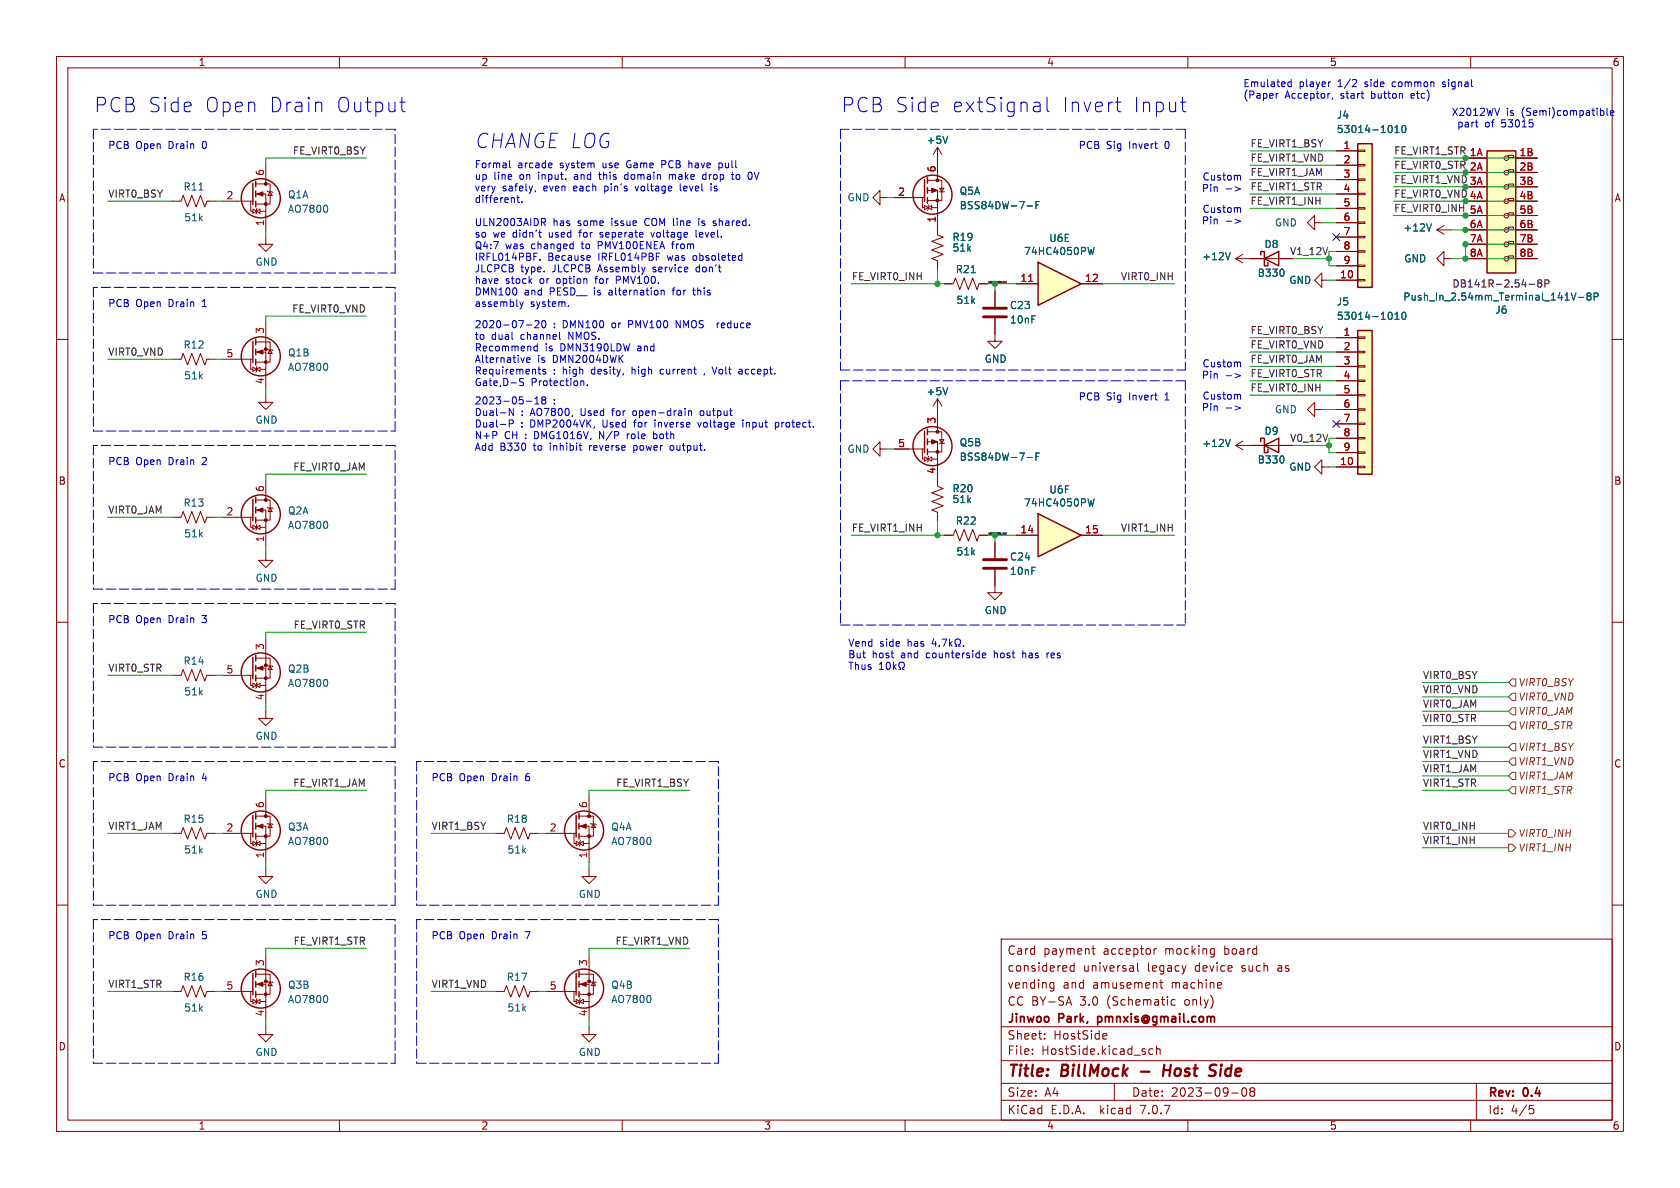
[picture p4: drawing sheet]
<svg xmlns="http://www.w3.org/2000/svg" width="297mm" height="210mm" viewBox="0 0 297 210" stroke-linecap="round" stroke-linejoin="round" font-family="sans-serif">
<g fill="none" stroke="#840000" stroke-width=".18">
<path d="M10 10h277v190h-277zM12 12h273v186h-273zM60 10v2M110 10v2M160 10v2M210 10v2M260 10v2M30.5 35.6h1.5l.4-1.1 .7 2.1 .8-2.1 .8 2.1 .7-2.1 .8 2.1 .4-1h1.5M39.4 35.6h5.3M44.3 35.6v1.7h.4M44.7 37l.6 .3-.6 .4zM45.2 34.3h1.8v6.3"/>
<path d="M45.2 32.5h2.6v3.6h-2.6M45.3 37.3l.7-.3v.7zM45.5 36.8l-.2 .2v.7l-.1 .1M46 37.3h1M47 29.2v3.3M47.2 33.8l.2 .1h.7l.2 .1M47.8 33.9l.3 .6h-.7zM232.4 39.4v-1.3l-1.3 1.3 1.3 1.2v-1.2h1.3M255.3 39.9l-1.3 .7M259.1 35.6h3.8M259.1 27.9h3.8M259.1 30.5h3.8"/>
<path d="M259.1 33h3.8M259.1 38.1h3.8M266.7 27.5h.9v.3h-.9zM266.7 30h.9v.4h-.9zM266.7 32.5h.9v.4h-.9zM266.7 35.1h.9v.4h-.9zM266.7 37.6h.9v.4h-.9zM268 35.6h3.8M268 27.9h3.8M268 30.5h3.8M268 33h3.8M268 38.1h3.8"/>
<path d="M10 60h2M47 41.9v1.3h1.3l-1.3 1.3-1.3-1.3h1.3M47 57.2v4.5M218.4 45.7l1.3 .8M218.4 45.7h10.2M219.7 45l-1.3 .7M233.7 49.5v-1.2l-1.3 1.2 1.3 1.3v-1.3h1.2M254 40.6h2.5M254 40.6l1.3 .8M255.3 45.7v-1.2l-1.3 1.2 1.3 1.3v-1.3h1.2M259.1 45.7h3.8M259.1 40.6h3.8"/>
<path d="M259.1 43.2h3.8M266.7 40.2h.9v.3h-.9zM266.7 42.7h.9v.4h-.9zM266.7 45.2h.9v.4h-.9zM268 45.7h3.8M268 40.6h3.8M268 43.2h3.8M285 60h2M30.5 63.5h1.5l.4-1 .7 2 .8-2 .8 2 .7-2 .8 2 .4-1h1.5M39.4 63.5h5.3M44.3 63.5v1.8h.4M44.7 64.9l.6 .4-.6 .4z"/>
<path d="M45.2 62.2h1.8v6.4M45.2 60.5h2.6v3.5h-2.6M45.3 65.3l.7-.4v.8zM45.5 64.8l-.2 .1v.8l-.1 .1M46 65.3h1M47 69.9v1.2h1.3l-1.3 1.3-1.3-1.3h1.3M47.2 61.7l.2 .1h.7l.2 .2M47.8 61.8l.3 .7h-.7zM218.4 78.7h10.2M218.4 78.7l1.3 .8M219.7 78l-1.3 .7M232.4 72.4v-1.3l-1.3 1.3 1.3 1.3v-1.3h1.3"/>
<path d="M30.5 91.4h1.5l.4-1 .7 2.1 .8-2.1 .8 2.1 .7-2.1 .8 2.1 .4-1.1h1.5M39.4 91.4h5.3M44.3 91.4v1.8h.4M44.7 92.8l.6 .4-.6 .4zM45.2 90.2h1.8v6.3M45.2 88.4h2.6v3.5h-2.6M45.3 93.2l.7-.4v.8zM45.5 92.7l-.2 .1v.8l-.1 .1M46 93.2h1M47 97.8v1.3h1.3l-1.3 1.2-1.3-1.2h1.3M47 85.1v3.3M47.2 89.7l.2 .1h.7l.2 .1"/>
<path d="M47.8 89.8l.3 .6h-.7zM10 110h2M30.5 119.4h1.5l.4-1 .7 2 .8-2 .8 2 .7-2 .8 2 .4-1h1.5M39.4 119.4h5.3M44.3 119.4v1.8h.4M45.2 118.1h1.8v6.4M45.2 116.3h2.6v3.6h-2.6M47 113v4.6M47.2 117.6l.2 .1h.7l.2 .2M47.8 117.7l.3 .7h-.7zM285 110h2M44.7 120.8l.6 .4-.6 .3z"/>
<path d="M45.3 121.2l.7-.4v.7zM45.5 120.7l-.2 .1v.7l-.1 .2M46 121.2h1M47 125.7v1.3h1.3l-1.3 1.3-1.3-1.3h1.3M10 160h2M285 160h2M177 166h108v32h-108zM185.9 173.7l.4 .1M186.3 173.7v1.2l-.1 .2-.4 .1M186.3 174.6l-.4 .1M188.6 177.3h.7M189 176.2l.5 1.5"/>
<path d="M189.9 170.2v1.5M189.9 170.8l-.4-.1-.3 .3v.4l.1 .2h.6M193 167.7h.6M193.2 167.2v1.3l.4 .2M201.1 170.2v1.3l.2 .2M204 167.7v1M204.5 167.7l-.3 .1-.2 .2M205 173.7h.6M205.2 173.2v1.3l.4 .2M207.7 176.8l-.4-.1-.3 .3v.4l.2 .2h.5M209.7 170.7l-.4 1M214.2 167.7l.5 .1"/>
<path d="M214.7 168.6l-.5 .1M214.7 167.7v1.2l-.3 .3M215.7 173.7l.3 .4-.8 .1M215.9 174.6l-.2 .1M60 198v2M110 198v2M160 198v2M177 194.5h108M177 191.5h108M177 187.5h108M177 181.5h108M182.5 186.3v.1"/>
<path d="M182.5 185.5v.1M184.7 183.6v.1M184.7 182.8v.1M195.2 182.7l.4 .1 .1 .3-.7 .1M195.6 183.6l-.4 .1M197 191.5v3M203.8 185.5l-.4-.1-.3 .3v.4l.1 .2h.6M204.5 185.5l.2-.1 .3 .1 .1 .9M204.5 184.9v1.5M210 198v2M217.7 193.2h1.2M219.7 192.4l.2-.1a.81 .81 0 0 1 .6 .6 .81 .81 0 0 1-.3 .8l-.2 .1a.81 .81 0 0 1-.3-1.4z"/>
<path d="M221.2 192.9l-.2-.2 .2-.4 .5 .1 .1 .2-.3 .3M221.2 192.9l-.2 .3v.3l.2 .3 .5-.1 .1-.2-.1-.4-.2-.2M221.2 192.9h.3M260 198v2M261 191.5v6.5M270.4 195.4h.7M270.5 196h.4l.3 .3-.2 .5-.5 .1"/>
<circle cx="266.3" cy="33" r=".41"/>
<circle cx="266.3" cy="30.5" r=".41"/>
<circle cx="266.3" cy="28" r=".41"/>
<circle cx="266.3" cy="35.6" r=".41"/>
<circle cx="266.3" cy="38.1" r=".41"/>
<circle cx="266.3" cy="40.7" r=".41"/>
<circle cx="266.3" cy="43.2" r=".41"/>
<circle cx="266.3" cy="45.7" r=".41"/>
</g>
<path d="M201.7 189.4h1.5M205.7 189.2h1.2M205.8 188.2l-.2 2M214.3 188.2l.8 .1M214.6 189.3a.46 .46 0 0 1 .3 .4 .46 .46 0 0 1-.3 .4" fill="none" stroke="#840000" stroke-width=".4"/>
<path d="M194.1 179.7v1.5M194.2 179.7l-.1 .1M194.1 180.6l.1 .1" fill="none" stroke="#840000" stroke-width=".3"/>
<g fill="none" stroke="#840000" stroke-width=".25">
<path d="M44.7 32.4v3.8M45.2 32v1M45.2 33.8v1M45.2 35.6v1M262.9 26.7h5.1v21.6h-5.1zM45.2 59.9v1.1M222.9 45.1v-.6h.6v2.5h.7v-.6M223.5 45.7l2.6-1.2v2.5zM44.7 60.3v3.8M45.2 61.7v1M45.2 63.5v1M222.9 78.1v-.6h.6v2.5h.7v-.6"/>
<path d="M223.5 78.7l2.6-1.2v2.5zM44.7 88.3v3.8M45.2 87.9v1M45.2 89.7v1M45.2 91.4v1.1M44.7 116.2v3.8M45.2 115.8v1M45.2 117.6v1M45.2 119.4v1"/>
<circle cx="46.1" cy="35.1" r="3.5"/>
<circle cx="46.1" cy="63" r="3.5"/>
<circle cx="46.1" cy="90.9" r="3.5"/>
<circle cx="46.1" cy="118.9" r="3.5"/>
</g>
<g fill="#840000" stroke="#840000" stroke-width=".18">
<path d="M45.5 62.2l1-.4v.8z"/>
<path d="M45.5 34.3l1-.4v.8z"/>
<path d="M45.5 90.2l1-.4v.8z"/>
<path d="M45.5 118.1l1-.4v.8z"/>
<circle cx="47" cy="64" r=".25"/>
<circle cx="47" cy="61.7" r=".25"/>
<circle cx="47" cy="36.1" r=".25"/>
<circle cx="47" cy="32.5" r=".25"/>
<circle cx="47" cy="91.9" r=".25"/>
<circle cx="47" cy="88.4" r=".25"/>
<circle cx="47" cy="119.9" r=".25"/>
<circle cx="47" cy="117.6" r=".25"/>
</g>
<g fill="none" stroke="#006464" stroke-width=".18">
<path d="M35.2 33.6h.7M57.8 36.4l.1 .4-.1 .6M253.1 39.6l-.5 1.2M217.5 44.6l-.4 1.3M226.9 47.7l.1 .4-.1 .6M277.8 51.8l.4 1.3 .4-1.3M279 52.6h1M280.8 52.3l-.3-.2 .3-.3h.2l.3 .2-.3 .3M280.8 52.3l-.3 .3 .1 .3 .2 .2h.2l.3-.3v-.2l-.3-.3M280.8 52.3h.2M281.8 52.5l.6-.1 .1-.2v-.3l-.7-.1v1.3M57.8 64.3l.1 .4-.1 .7"/>
<path d="M217.5 77.7l-.4 1.2M57.8 92.3l.1 .3-.1 .7M226.9 80.7l.1 .4-.1 .6M57.8 120.2l.1 .4-.1 .6"/>
</g>
<path d="M262.9 26.7h5.1v21.6h-5.1z" fill="#ffffc2" stroke="#ffffc2" stroke-width=".18"/>
<path d="M270.3 50.3h1M272.1 50l-.3-.2 .3-.3h.3l.2 .2-.3 .3M272.1 50l-.3 .3v.2l.3 .2h.3l.2-.2v-.2l-.3-.3M272.1 50h.2M273.1 50.1h.6l.1-.2v-.3l-.7-.1v1.2" fill="none" stroke="#840084" stroke-width=".18"/>
<path d="M183.5 46.4l7.6 3.8-7.6 3.8z" fill="#ffffc2"/>
<g fill="none" stroke="#840000" stroke-width=".25">
<path d="M163.4 31.8v3.8M164 31.4v1M164 33.1v1.1M164 34.9v1M240 25.4h2.6v25.4h-2.6zM183.5 46.4l7.6 3.8-7.6 3.8zM240 58.4h2.6v25.4h-2.6zM44.7 144.1v3.9M45.2 143.8v1M45.2 145.5v1.1M45.2 147.3v1M44.7 172.1v3.8"/>
<path d="M45.2 171.7v1M45.2 173.5v1M45.2 175.3v1M101.9 172.1v3.8M102.4 171.7v1M102.4 173.5v1M102.4 175.3v1"/>
<circle cx="164.8" cy="34.4" r="3.5"/>
<circle cx="46.1" cy="146.8" r="3.5"/>
<circle cx="46.1" cy="174.8" r="3.5"/>
<circle cx="103.3" cy="174.8" r="3.5"/>
</g>
<g fill="none" stroke="#840000" stroke-width=".18">
<path d="M155.6 34.9v-1.2l-1.3 1.2 1.3 1.3v-1.3h1.2M158.1 34.9h5.3M163.1 34.9v1.8h.3M163.4 36.3l.7 .4-.7 .4zM164 33.7h1.7v7.8l1.1 .4-2.1 .8 2.1 .7-2.1 .8 2.1 .8-2.1 .7 1 .4v1.5M164 31.9h2.5v3.5h-2.5M164.1 36.7l.6-.4v.8zM164.2 36.2l-.1 .1v.8l-.1 .1M164.7 36.7h1M165.7 26v5.9M165.7 26l-.7 1.3M165.7 26l.8 1.3"/>
<path d="M166 33.9h1M166.1 33.3h.8l-.4 .6zM236.2 26.7h3.8M236.2 29.2h3.8M236.2 31.8h3.8M236.2 34.3h3.8M236.2 36.8h3.8M236.2 39.4h3.8M240 39.2h1.3v.3h-1.3zM240 36.7h1.3v.3h-1.3zM240 34.2h1.3v.2h-1.3zM240 31.6h1.3v.3h-1.3z"/>
<path d="M240 29.1h1.3v.2h-1.3zM240 26.5h1.3v.3h-1.3zM167 50.2h1.5l.4-1.1 .8 2.1 .7-2.1 .8 2.1 .8-2.1 .7 2.1 .4-1h1.5M175.9 56.3v4h1.3l-1.3 1.3-1.3-1.3h1.3M175.9 51.4v2.8M179.7 50.2h3.8M191.1 50.2h3.8M236.2 59.7h3.8M236.2 49.5h3.8M236.2 41.9h3.8M236.2 44.5h3.8M236.2 47h3.8"/>
<path d="M240 59.6h1.3v.2h-1.3zM240 49.4h1.3v.3h-1.3zM240 46.9h1.3v.2h-1.3zM240 44.3h1.3v.3h-1.3zM240 41.8h1.3v.2h-1.3zM236.2 62.2h3.8M236.2 64.8h3.8M236.2 67.3h3.8M236.2 69.9h3.8M236.2 72.4h3.8M236.2 74.9h3.8M236.2 77.5h3.8"/>
<path d="M240 79.9h1.3v.2h-1.3zM240 77.3h1.3v.3h-1.3zM240 74.8h1.3v.3h-1.3zM240 72.3h1.3v.2h-1.3zM240 69.7h1.3v.3h-1.3zM240 67.2h1.3v.2h-1.3zM240 64.6h1.3v.3h-1.3zM240 62.1h1.3v.3h-1.3zM233.7 82.6v-1.3l-1.3 1.3 1.3 1.2v-1.2h1.2M236.2 82.6h3.8M236.2 80h3.8M240 82.4h1.3v.3h-1.3z"/>
<path d="M30.5 147.3h1.5l.4-1 .7 2 .8-2 .8 2 .7-2 .8 2 .4-1h1.5M39.4 147.3h5.3M44.3 147.3v1.8h.4M44.7 148.7l.6 .4-.6 .4zM45.2 146.1h1.8v6.3M45.2 144.3h2.6v3.5h-2.6M45.3 149.1l.7-.4v.8zM45.5 148.6l-.2 .1v.8l-.1 .1M46 149.1h1M47 141v3.3M47.2 145.5l.2 .2h.7l.2 .1M47.8 145.7l.3 .6h-.7z"/>
<path d="M30.5 175.3h1.5l.4-1.1 .7 2.1 .8-2.1 .8 2.1 .7-2.1 .8 2.1 .4-1h1.5M39.4 175.3h5.3M44.3 175.3v1.7h.4M44.7 176.7l.6 .3-.6 .4zM45.2 174h1.8v6.3M45.2 172.2h2.6v3.6h-2.6M45.3 177l.7-.3v.7zM45.5 176.5l-.2 .2v.7l-.1 .1M46 177h1M47 168.9v4.6M47.2 173.5l.2 .1h.7l.2 .1M47.8 173.6l.3 .6h-.7z"/>
<path d="M87.6 175.3h1.6l.3-1.1 .8 2.1 .8-2.1 .7 2.1 .8-2.1 .7 2.1 .4-1h1.5M96.5 175.3h5.4M101.5 175.3v1.7h.4M101.9 176.7l.6 .3-.6 .4zM102.4 174h1.7v6.3M102.4 172.2h2.5v3.6h-2.5M102.5 177l.6-.3v.7zM102.6 176.5l-.1 .2v.7l-.1 .1M103.1 177h1M104.1 168.9v4.6M104.4 173.5l.1 .1h.8l.1 .1M104.9 173.6l.4 .6h-.8z"/>
<path d="M47 181.6v1.3h1.3l-1.3 1.3-1.3-1.3h1.3M104.1 181.6v1.3h1.3l-1.3 1.3-1.2-1.3h1.2"/>
</g>
<path d="M181.9 49.7h.7" fill="none" stroke="#a90000" stroke-width=".18"/>
<g fill="none" stroke="#006464" stroke-width=".18">
<path d="M167.5 24.1l-.4 1.2M181.6 36.4h.9M183.1 36.2h.5M183.7 35.6h-.6v1.3M246.6 22.5l.4-.3v1.2M246.6 23.4h.7M247.9 22.3l.2-.1a.68 .68 0 0 1 .5 .6 .68 .68 0 0 1-.5 .6l-.2-.1-.1-.3zM171.7 48.2h.7M193.4 43.7l-.3 1.3-.2-.9-.3 .9M246.6 56.5h.7M246.6 55.6l.4-.4v1.3M248 55.3l.1-.1a.68 .68 0 0 1 .5 .6 .68 .68 0 0 1-.5 .7 .84 .84 0 0 1-.1-1.2z"/>
<path d="M57.8 148.1l.1 .4-.1 .7M57.8 176.1l.1 .4-.1 .6M115 176.1l.1 .4-.1 .6"/>
</g>
<g fill="#ffffc2" stroke="#ffffc2" stroke-width=".18">
<path d="M240 58.4h2.6v25.4h-2.6z"/>
<path d="M240 25.4h2.6v25.4h-2.6z"/>
</g>
<g fill="#840000" stroke="#840000" stroke-width=".18">
<path d="M45.5 174l1-.4v.8z"/>
<path d="M164.7 33.3l1 .4-1 .3z"/>
<path d="M102.6 174l1-.4v.8z"/>
<path d="M45.5 146.1l1-.4v.7z"/>
<circle cx="47" cy="175.8" r=".25"/>
<circle cx="47" cy="173.5" r=".25"/>
<circle cx="165.7" cy="35.4" r=".25"/>
<circle cx="165.7" cy="31.9" r=".25"/>
<circle cx="104.1" cy="175.8" r=".25"/>
<circle cx="104.1" cy="173.5" r=".25"/>
<circle cx="47" cy="147.8" r=".25"/>
<circle cx="47" cy="144.3" r=".25"/>
</g>
<path d="M173.9 56h4M173.9 54.5h4" fill="none" stroke="#840000" stroke-width=".51"/>
<path d="M183.5 90.8l7.6 3.8-7.6 3.8z" fill="#ffffc2"/>
<g fill="none" stroke="#840000" stroke-width=".25">
<path d="M163.4 76.2v3.8M164 75.8v1M164 77.6v1M164 79.4v1M183.5 90.8l7.6 3.8-7.6 3.8zM101.9 144.1v3.9M102.4 143.8v1M102.4 145.5v1.1M102.4 147.3v1"/>
<circle cx="164.8" cy="78.9" r="3.5"/>
<circle cx="103.3" cy="146.8" r="3.5"/>
</g>
<g fill="none" stroke="#840000" stroke-width=".18">
<path d="M158.1 34.9h2.6M165.7 28.6v2.5M165.7 37.5v3.8M236.2 26.7h3.8M236.2 29.2h3.8M236.2 31.8h3.8M236.2 34.3h3.8M236.2 36.8h3.8M236.2 39.4h3.8M259.1 27.9h3.8M259.1 30.5h3.8M259.1 33h3.8"/>
<path d="M259.1 35.6h3.8M259.1 38.1h3.8M268 27.9h3.8M268 30.5h3.8M268 33h3.8M268 35.6h3.8M268 38.1h3.8M165.7 46.4v1.2M167 50.2h1.3M173.4 50.2h1.2M175.9 51.4v2.8M175.9 56.3v2.8"/>
<path d="M179.7 50.2h3.8M191.1 50.2h3.8M221 45.7h2.5M226.1 45.7h2.5M236.2 49.5h3.8M236.2 41.9h3.8M236.2 44.5h3.8M236.2 47h3.8M236.2 59.7h3.8M259.1 40.6h3.8M259.1 43.2h3.8M259.1 45.7h3.8"/>
<path d="M268 40.6h3.8M268 43.2h3.8M268 45.7h3.8M155.6 79.4v-1.3l-1.3 1.3 1.3 1.2v-1.2h1.2M158.1 79.4h5.3M163.1 79.4v1.8h.3M164 78.1h1.7v7.9l1.1 .4-2.1 .7 2.1 .8-2.1 .7 2.1 .8-2.1 .8 1 .4v1.5M164 76.3h2.5v3.6h-2.5M165.7 70.5v5.8M165.7 70.5l-.7 1.3M165.7 70.5l.8 1.3M166 78.4h1"/>
<path d="M166.1 77.7h.8l-.4 .7zM221 78.7h2.5M226.1 78.7h2.5M236.2 62.2h3.8M236.2 64.8h3.8M236.2 67.3h3.8M236.2 69.9h3.8M236.2 72.4h3.8M236.2 74.9h3.8M236.2 77.5h3.8M163.4 80.8l.7 .4-.7 .3zM164.1 81.2l.6-.4v.7z"/>
<path d="M164.2 80.6l-.1 .2v.7l-.1 .2M164.7 81.2h1M167 94.6h1.5l.4-1 .8 2 .7-2 .8 2 .8-2 .7 2 .4-1h1.5M175.9 95.9v2.8M179.7 94.6h3.8M191.1 94.6h3.8M236.2 82.6h3.8M236.2 80h3.8M175.9 100.7v4.1h1.3l-1.3 1.2-1.3-1.2h1.3M47 153.7v1.2h1.3l-1.3 1.3-1.3-1.3h1.3M87.6 147.3h1.6l.3-1 .8 2 .8-2 .7 2 .8-2 .7 2 .4-1h1.5M96.5 147.3h5.4"/>
<path d="M101.5 147.3v1.8h.4M101.9 148.7l.6 .4-.6 .4zM102.4 146.1h1.7v6.3M102.4 144.3h2.5v3.5h-2.5M102.5 149.1l.6-.4v.8zM102.6 148.6l-.1 .1v.8l-.1 .1M103.1 149.1h1M104.1 153.7v1.2h1.3l-1.3 1.3-1.2-1.3h1.2M104.1 141v3.3M104.4 145.5l.1 .2h.8l.1 .1M104.9 145.7l.4 .6h-.8z"/>
</g>
<g fill="none" stroke="#006464" stroke-width=".18">
<path d="M167.5 24.1l-.4 1.2M181.6 36.4h.9M183.1 36.2h.5M183.7 35.6h-.6v1.3M246.6 23.4h.7M246.6 22.5l.4-.3v1.2M247.9 22.3l.2-.1a.68 .68 0 0 1 .5 .6 .68 .68 0 0 1-.5 .6l-.2-.1-.1-.3zM253.1 39.6l-.5 1.2M171.7 48.2h.7M193.4 43.7l-.3 1.3-.2-.9-.3 .9M217.5 44.6l-.4 1.3M226.9 47.7l.1 .4-.1 .6"/>
<path d="M246.6 55.6l.4-.4v1.3M246.6 56.5h.7M248 55.3l.1-.1a.68 .68 0 0 1 .5 .6 .68 .68 0 0 1-.5 .7 .84 .84 0 0 1-.1-1.2zM277.8 51.8l.4 1.3 .4-1.3M279 52.6h1M280.8 52.3l-.3-.2 .3-.3h.2l.3 .2-.3 .3M280.8 52.3l-.3 .3 .1 .3 .2 .2h.2l.3-.3v-.2l-.3-.3M280.8 52.3h.2M281.8 52.5l.6-.1 .1-.2v-.3l-.7-.1v1.3M167.5 68.5l-.4 1.3M217.5 77.7l-.4 1.2M181.6 80.9h.9"/>
<path d="M183.1 80.7h.5M183.7 80.1h-.6v1.3M193.4 88.2l-.3 1.3-.2-1-.3 1M226.9 80.7l.1 .4-.1 .6M115 148.1l.1 .4-.1 .7"/>
</g>
<g fill="#840000" stroke="#840000" stroke-width=".18">
<path d="M102.6 146.1l1-.4v.7z"/>
<path d="M164.7 77.7l1 .4-1 .4z"/>
<circle cx="104.1" cy="147.8" r=".25"/>
<circle cx="104.1" cy="144.3" r=".25"/>
<circle cx="165.7" cy="79.9" r=".25"/>
<circle cx="165.7" cy="76.3" r=".25"/>
</g>
<path d="M173.9 98.9h4M173.9 100.5h4" fill="none" stroke="#840000" stroke-width=".51"/>
<path d="M267.3 136.5h.7v1.3h-.7l-.6-.6zM267.3 125.1h.7v1.3h-.7l-.6-.7zM267.3 120h.7v1.3h-.7l-.6-.6zM267.3 127.6h.7v1.3h-.7l-.6-.6zM267.3 122.6h.7v1.2h-.7l-.6-.6zM267.3 139.1h.7v1.2h-.7l-.6-.6zM267.3 131.4h.7v1.3h-.7l-.6-.6zM267.3 134h.7v1.3h-.7l-.6-.7zM266.7 146.7h.6l.7 .6-.7 .7h-.6zM266.7 149.2h.6l.7 .7-.7 .6h-.6z" fill="none" stroke="#725600" stroke-width=".18"/>
<path d="M177.7 49.7v.3M177.7 49.9h.2M177.9 49.7v.3M177.7 94.2v.3M177.7 94.3h.2M177.9 94.2v.3" fill="none" stroke="#0f0f0f" stroke-width=".18"/>
<g fill="none" stroke="#0000c2" stroke-width=".18">
<path d="M56.8 18.2l.1 .2v1.4M70.7 18.1h.9M71 17.2v2.2l.2 .2 .4 .2M183.5 18.1l.4 .3v1.4M183.9 19.6l-.9 .2M183.9 18.7l-.9 .1M185.1 17.2v2.2l.4 .4M197.2 18.1h1M197.6 17.2v2.2l.1 .2 .5 .2M208.7 18.1h.9M209 19.4l.2 .2 .4 .2M226 16.5l-.4 .3"/>
<path d="M227.7 15.1l.2 .2h.4M228.3 14.1v1.2M228.3 14.5h-.4l-.2 .2M235 16.5h.1M235.2 14.5h-.2M235.6 17.3l-.1 .2M239.6 14.1l.2 .2v.3l-.8 .7h.8M255 15.3h.1M255.2 14.5l-.2 .2 .2 .2M265.1 19.1l-.4 1.3M283.3 19.6l.3 .2v.4l-.3 .2M284.1 19.1v1.1l.2 .2"/>
<path d="M284.7 20l.6-.1-.1-.3h-.3l-.2 .1 .1 .6h.4M90.1 28.4v1.1l.2 .2M91.4 34.9h.4M91.5 34.5v1.1l.3 .2M92.3 35.7v.1M94.7 33.7l-.1 .2M95.7 38.6h.5l.2 .3-.1 .3-.6 .1M96 39.3l.4 .6M97.4 28.8l.2 .3-.6 .1M97.5 29.6l-.1 .1M105.8 30.9h.5M106 30.4l.1 1.2"/>
<path d="M110.9 30.9h-.2l-.3 .2 .1 .5 .4 .1M112.3 32.9l.3 .8M117 29.1h.5M117.5 28.4h-.5v1.3M118.3 31l.4-.1 .2 .1M118.3 30.9v.8M120.3 32.5v1.1l.1 .1M122.1 28.8l-.3 .1M123.5 38.6v.1M123.5 39v.9M124.2 31.5l.2 .2 .4-.1M124.8 30.9h-.4l-.2 .2"/>
<path d="M124.8 30.4v1.3M125.7 32.9v.8M126.1 39.4l.5 .2M126.1 39.1h.5M126.6 39.7l-.2 .2-.3-.1M127.1 28.9l.4-.1 .1 .1M127.1 28.8v1.3M127.6 29.5l-.1 .2-.4-.1M129.3 30.9h.5M129.5 31.6l.3 .1M130.4 30.9l-.3 .2v.4l.3 .2M132.9 30.7v.8"/>
<path d="M133.3 30.4l.5 1.3 .4-1.3M216.8 39.1h.9M216.8 33.4h.9M218.3 38.7l1 .4-1 .4M218.3 33l1 .4-1 .4M218.9 36.7l.4 .2v.6M218.9 31l.4 .2v.6M91.3 51.1v.8M91.9 53.3l.3 .9M92.2 54.2l-.3 .4M92.5 53.3l-.3 .9M93.1 57.5h.9"/>
<path d="M94.6 56.8l.4-.1 .3 .3-.8 .9h.8M95.2 41.1h.5M95.5 41.9h.2M95.5 45.9v.1M95.9 56.8l.2-.1a.68 .68 0 0 1 .4 .6 .68 .68 0 0 1-.4 .6l-.2-.1-.1-.3zM98.9 58.7v1.1l.2 .2M100.5 54.1v.1M101.2 43.1l.1 .1M101.3 42.7v1.3M101.3 43.9l-.1 .1M104.2 45.2l.2 .3-.6 .1M104.3 46h-.1"/>
<path d="M106.1 41.9h.1M106.2 41.1l-.1 .2 .1 .2M109 48.8v1.3M109 49.5h.4M115.1 41.1l.3 .8 .3-.8M116.9 51.3v.9M116.9 51.4l.2-.1 .3 .1v.8M118.7 43.1h.5M118.8 51.3h.5M118.9 42.9v1.1M119.1 50.9l-.1 1.3M119.5 57.9v-1.2l.8 1.2"/>
<path d="M122.4 51.3h.5M122.6 50.9v1.1l.3 .2M123 40.7v1l.2 .2M123.2 47.3l-.2 .2 .2 .5M126.8 57.1v.8M127.2 57.1l-.4 .2M87.8 76.4v.4M90 74.9l.6-.1 .2-.1-.1-.3-.7-.2v1.3M90.8 72.2v1.3l-.8-1.3v1.3M91.8 67.3l.8 .5-.3 .4-.5-.1M93.1 70.9h.9M93.1 63.7l.6-.2v-.2l-.4-.1-.2 .2 .1 .6h.5"/>
<path d="M94.6 71.4h.7M94.6 70.5l.3-.4v1.3M95 60.8v1.2M95 61.2h-.4l-.2 .2 .1 .6h.5M95.1 65.3h.5M95.4 66.1h.2M96 70.7l-.2 .2v.4l.2 .1h.3l.2-.2-.1-.4-.1-.1M96 70.7l-.2-.2 .2-.4h.3l.2 .3-.2 .3M96 70.7h.3M96.4 65.3h-.3l-.1 .2v.1l.4 .2v.3h-.4M102.4 78.7h.4M102.6 79.5l.2 .1"/>
<path d="M102.7 67.4h.5v.8M103.8 68v.2M105.1 75.4l-.1 .3M110.9 76.7v.9M111.1 76.7l-.2 .2M112 72.7l-.1 .2 .1 .5M112 78.7v1.3M112 79.5l.2 .1M112.2 78.7l-.2 .1M115.5 76.3v1.3M115.5 77.5l.4 .1M115.8 74.7v.8"/>
<path d="M115.9 76.7l-.4 .1M116.9 65.3l-.2 .2v.4l.2 .2M118.9 78.7l-.3 .1-.1 .2v.5l.4 .1M121.7 72.6v.9M121.7 72.7l.2-.1 .3 .1 .1 .8M123.4 74.7l.3 .8 .3-.8M124.2 72.6l-.3 .1-.1 .2v.4l.4 .2M124.6 66.1l-.2 .2M125.9 64.9l.4 1.2 .4-1.2M130.7 65.3h.5v.8M130.7 66.1h.5M131.2 65.6l-.5 .1"/>
<path d="M131.3 74.2v.2M131.3 74.7v.8M137.1 74.7v1.2M137.1 74.7h.3l.3 .2-.1 .5h-.5M216.8 72.1h.9M216.8 66.4h.9M218.3 71.8l1 .3-1 .4M218.3 66l1 .4-1 .4M218.9 64l.4 .2v.7M218.9 69.7l.4 .2v.7M155.5 118.3h.7M155.5 117.4l.3-.3v1.2"/>
<path d="M157 117.1a.72 .72 0 0 0 .1 1.2 .79 .79 0 0 0 0-1.2M157.9 117.1v1.2M158.1 117.8l.3 .5M158.4 117.5l-.5 .5M159.3 117.1h-.2a.58 .58 0 0 0 .1 1v.2h-.3M159.5 117.1h.2a.58 .58 0 0 1-.1 1v.2h.3M165.1 112.9l-.3 .9h.8M165.4 113.4v.8M166 114.1v.1M166.5 113h.9l-.6 1.2M167.9 113v1.2M168 113.8l.3 .4"/>
<path d="M168.3 113.4l-.4 .5M168.8 114.2h.3v-.2a.54 .54 0 0 1-.2-.7 .54 .54 0 0 1 .7-.3 .58 .58 0 0 1-.1 1v.2h.3M170.3 114.1v.1M173.7 116.1l.1 .2 .4-.1M173.7 115.6l.1-.2h.3l.2 .2v.1l-.6 .2M180.8 115v1.3M181 115.4l-.2 .2M185.1 115.4v.9M185.5 115.4l-.4 .3"/>
</g>
<g fill="none" stroke="#0000c2" stroke-width=".18" stroke-dasharray="1.7 .6">
<path d="M16.5 22.9v25.4M69.8 22.9h-53.3M148.6 22.9v42.5M209.5 22.9h-60.9M209.5 22.9v42.5M16.5 50.8v25.4M16.5 48.3h53.3M69.8 50.8h-53.3M69.8 48.3v-25.4M16.5 76.2h53.3M16.5 78.7v25.4M69.8 78.7h-53.3"/>
<path d="M69.8 76.2v-25.4M148.6 65.4h60.9M148.6 67.3v43.2M209.5 67.3v43.2M209.5 67.3h-60.9M16.5 106.7v25.4M16.5 104.1h53.3M69.8 106.7h-53.3M69.8 104.1v-25.4M148.6 110.5h60.9M16.5 132.1h53.3M16.5 134.6v25.4"/>
<path d="M69.8 134.6h-53.3M69.8 132.1v-25.4M73.7 134.6v25.4M127 134.6h-53.3M16.5 162.6v25.4M16.5 160h53.3M69.8 162.6h-53.3M69.8 160v-25.4M73.7 162.6v25.4M73.7 160h53.3M127 160v-25.4M127 162.6h-53.3"/>
<path d="M16.5 188h53.3M69.8 188v-25.4M73.7 188h53.3M127 188v-25.4"/>
</g>
<g fill="none" stroke="#009600" stroke-width=".18">
<path d="M19 35.6h11.5M38.1 35.6h1.3M64.8 27.9h-17.8v1.3M156.8 34.9h1.3M221 29.2h15.2M221 36.8h15.2M221 26.7h15.2M221 34.3h15.2M221 31.8h15.2M233.7 39.4h2.5M246.4 27.9h25.4M246.4 33h25.4"/>
<path d="M246.4 35.6h25.4M246.4 30.5h25.4M246.4 38.1h25.4M47 40.6v1.3M64.8 55.9h-17.8v1.3M150.5 50.2h16.5M165.7 47.6v2.6M174.6 50.2h5.1M175.9 50.2v1.2M194.9 50.2h12.7M221 59.7h15.2M228.6 45.7h6.3"/>
<path d="M234.9 49.5h1.3M236.2 44.5h-1.3v2.5h1.3M256.5 45.7h15.3M256.5 40.6h15.3M271.8 43.2h-12.7v2.5M19 63.5h11.5M38.1 63.5h1.3M47 68.6v1.3M156.8 79.4h1.3M221 67.3h15.2M221 64.8h15.2M221 62.2h15.2"/>
<path d="M221 69.9h15.2M228.6 78.7h6.3M233.7 72.4h2.5M236.2 77.5h-1.3v2.5h1.3M19 91.4h11.5M38.1 91.4h1.3M47 96.5v1.3M64.8 83.8h-17.8v1.3M150.5 94.6h16.5M165.7 92.1v2.5M174.6 94.6h5.1M175.9 94.6v1.3"/>
<path d="M194.9 94.6h12.7M234.9 82.6h1.3M19 119.4h11.5M38.1 119.4h1.3M64.8 111.8h-17.8v1.2M47 124.5v1.2M64.8 139.7h-17.8v1.3M121.9 139.7h-17.8v1.3M251.5 139.7h15.2M251.5 120.7h15.2M251.5 125.7h15.2M251.5 123.2h15.2"/>
<path d="M251.5 128.3h15.2M251.5 132.1h15.2M251.5 137.2h15.2M251.5 134.6h15.2M19 147.3h11.5M38.1 147.3h1.3M47 152.4v1.3M76.2 147.3h11.4M95.2 147.3h1.3M104.1 152.4v1.3M251.5 147.3h15.2M251.5 149.9h15.2"/>
<path d="M19 175.3h11.5M38.1 175.3h1.3M64.8 167.6h-17.8v1.3M76.2 175.3h11.4M95.2 175.3h1.3M121.9 167.6h-17.8v1.3M47 180.3v1.3M104.1 180.3v1.3"/>
</g>
<path d="M235.6 41.3l1.2 1.2M236.8 41.3l-1.2 1.2M235.6 74.3l1.2 1.2M236.8 74.3l-1.2 1.2" fill="none" stroke="#000084" stroke-width=".18"/>
<path d="M270.3 50.3h1M272.1 50l-.3-.2 .3-.3h.3l.2 .2-.3 .3M272.1 50l-.3 .3v.2l.3 .2h.3l.2-.2v-.2l-.3-.3M272.1 50h.2M273.1 50.1h.6l.1-.2v-.3l-.7-.1v1.2" fill="none" stroke="#840084" stroke-width=".18"/>
<path d="M181.9 49.7h.7" fill="none" stroke="#a90000" stroke-width=".18"/>
<g fill="#009600" stroke="#009600" stroke-width=".18">
<circle cx="259.1" cy="45.7" r=".46"/>
<circle cx="259.1" cy="40.6" r=".46"/>
<circle cx="259.1" cy="38.1" r=".46"/>
<circle cx="259.1" cy="43.2" r=".46"/>
<circle cx="259.1" cy="35.6" r=".46"/>
<circle cx="259.1" cy="27.9" r=".46"/>
<circle cx="259.1" cy="30.5" r=".46"/>
<circle cx="259.1" cy="33" r=".46"/>
<circle cx="165.7" cy="94.6" r=".46"/>
<circle cx="175.9" cy="94.6" r=".46"/>
<circle cx="234.9" cy="78.7" r=".46"/>
<circle cx="175.9" cy="50.2" r=".46"/>
<circle cx="234.9" cy="45.7" r=".46"/>
<circle cx="165.7" cy="50.2" r=".46"/>
</g>
<g font-size="3.5" fill="#0000c2">
<text x="16.5" y="20.1">PCB Side</text>
<text x="36" y="20.1">Open</text>
<text x="47.3" y="20.1">Drain</text>
<text x="59.1" y="20.1">Output</text>
<text x="148.6" y="20.1">PCB Side</text>
<text x="168.1" y="20.1">extSignal</text>
<text x="187.5" y="20.1">Invert</text>
<text x="200" y="20.1">Input</text>
<text x="83.8" y="26.4">CHANGE LOG</text>
</g>
<g font-size="2.8" fill="#840000">
<text x="178" y="190.9">Title:</text>
<text x="187.7" y="190.9">BillMock</text>
<text x="207.3" y="190.9">Host</text>
<text x="216.2" y="190.9">Side</text>
</g>
<g font-size="2.1" fill="#840000">
<text x="178" y="169">Card</text>
<text x="178" y="172">considered</text>
<text x="184.4" y="169">payment</text>
<text x="191.4" y="172">universal</text>
<text x="195.1" y="169">acceptor</text>
<text x="202.9" y="172">legacy</text>
<text x="206.1" y="169">mocking</text>
<text x="211.4" y="172">device</text>
<text x="216.7" y="169">board</text>
<text x="219.8" y="172">such</text>
<text x="226.3" y="172">as</text>
<text x="178" y="175">vending</text>
<text x="178" y="178">CC BY-SA</text>
<text x="187.9" y="175">and</text>
<text x="191" y="178">3.0</text>
<text x="193.2" y="175">amusement</text>
<text x="195.8" y="178">(Schematic</text>
<text x="207.3" y="175">machine</text>
<text x="209.7" y="178">only)</text>
<text x="178" y="184">Sheet:</text>
<text x="178" y="181.2">Jinwoo</text>
<text x="186.2" y="184">HostSide</text>
<text x="187.2" y="181.2">Park,</text>
<text x="194.7" y="181.2">pmnxis@gmail.com</text>
<text x="178" y="186.7">File:</text>
<text x="184.1" y="186.7">HostSide.kicad_sch</text>
<text x="178" y="197.2">KiCad</text>
<text x="178" y="194.1">Size:</text>
<text x="184.7" y="194.1">A4</text>
<text x="185.7" y="197.2">E.D.A.</text>
<text x="194.6" y="197.2">kicad</text>
<text x="200" y="194.1">Date:</text>
<text x="201.8" y="197.2">7.0.7</text>
<text x="207" y="194.1">2023-09-08</text>
<text x="263" y="194.3">Rev:</text>
<text x="263" y="197.2">Id:</text>
<text x="267.1" y="197.2">4/5</text>
<text x="269.4" y="194.3">0.4</text>
</g>
<g font-size="1.8" fill="#840000">
<text x="35" y="11.9">1</text>
<text x="85" y="11.9">2</text>
<text x="135" y="11.9">3</text>
<text x="185" y="11.9">4</text>
<text x="235" y="11.9">5</text>
<text x="285" y="11.9">6</text>
<text x="10.3" y="35.9">A</text>
<text x="285.3" y="35.9">A</text>
<text x="10.3" y="85.9">B</text>
<text x="285.3" y="85.9">B</text>
<text x="10.3" y="135.9">C</text>
<text x="285.3" y="135.9">C</text>
<text x="10.3" y="185.9">D</text>
<text x="285.3" y="185.9">D</text>
<text x="35" y="199.9">1</text>
<text x="85" y="199.9">2</text>
<text x="135" y="199.9">3</text>
<text x="185" y="199.9">4</text>
<text x="235" y="199.9">5</text>
<text x="285" y="199.9">6</text>
</g>
<g font-size="1.8" fill="#0000c2">
<text x="219.7" y="15.5">Emulated</text>
<text x="219.7" y="17.5">(Paper</text>
<text x="227.2" y="17.5">Acceptor,</text>
<text x="229.6" y="15.5">player</text>
<text x="236.6" y="15.5">1/2</text>
<text x="237.1" y="17.5">start</text>
<text x="241.5" y="15.5">side</text>
<text x="242.7" y="17.5">button</text>
<text x="246.6" y="15.5">common</text>
<text x="249.9" y="17.5">etc)</text>
<text x="255.7" y="15.5">signal</text>
<text x="256.5" y="20.6">X2012WV</text>
<text x="257.7" y="22.6">part</text>
<text x="262.7" y="22.6">of</text>
<text x="265.7" y="22.6">53015</text>
<text x="266.3" y="20.6">is</text>
<text x="269.1" y="20.6">(Semi)compatible</text>
<text x="19" y="26.4">PCB</text>
<text x="24" y="26.4">Open</text>
<text x="29.9" y="26.4">Drain</text>
<text x="36" y="26.4">0</text>
<text x="83.8" y="29.8">Formal</text>
<text x="91.5" y="29.8">arcade</text>
<text x="99.1" y="29.8">system</text>
<text x="106.8" y="29.8">use</text>
<text x="111.2" y="29.8">Game</text>
<text x="117.6" y="29.8">PCB</text>
<text x="122.6" y="29.8">have</text>
<text x="128.1" y="29.8">pull</text>
<text x="190.6" y="26.4">PCB</text>
<text x="195.6" y="26.4">Sig</text>
<text x="199.7" y="26.4">Invert</text>
<text x="206.2" y="26.4">0</text>
<text x="83.8" y="31.9">up</text>
<text x="83.8" y="33.9">very</text>
<text x="83.8" y="36">different.</text>
<text x="87.3" y="31.9">line</text>
<text x="88.8" y="33.9">safely,</text>
<text x="92" y="31.9">on</text>
<text x="95.4" y="31.9">input.</text>
<text x="96.2" y="33.9">even</text>
<text x="101.7" y="33.9">each</text>
<text x="102" y="31.9">and</text>
<text x="106.6" y="31.9">this</text>
<text x="107.3" y="33.9">pin's</text>
<text x="111.3" y="31.9">domain</text>
<text x="113" y="33.9">voltage</text>
<text x="119.4" y="31.9">make</text>
<text x="121.1" y="33.9">level</text>
<text x="125.5" y="31.9">drop</text>
<text x="126.7" y="33.9">is</text>
<text x="130.9" y="31.9">to</text>
<text x="212.4" y="34">Pin</text>
<text x="212.5" y="32">Custom</text>
<text x="83.8" y="40">ULN2003AIDR</text>
<text x="97.8" y="40">has</text>
<text x="102.2" y="40">some</text>
<text x="108.4" y="40">issue</text>
<text x="114.4" y="40">COM line</text>
<text x="124.3" y="40">is</text>
<text x="127.2" y="40">shared.</text>
<text x="212.4" y="39.8">Pin</text>
<text x="212.5" y="37.7">Custom</text>
<text x="83.8" y="42.1">so</text>
<text x="83.8" y="44.1">Q4:7</text>
<text x="83.8" y="46.2">IRFL014PBF.</text>
<text x="87.2" y="42.1">we</text>
<text x="89.3" y="44.1">was</text>
<text x="90.8" y="42.1">didn't</text>
<text x="94" y="44.1">changed</text>
<text x="96.8" y="46.2">Because</text>
<text x="97.3" y="42.1">used</text>
<text x="102.9" y="42.1">for</text>
<text x="103.1" y="44.1">to</text>
<text x="105.9" y="46.2">IRFL014PBF</text>
<text x="106.2" y="44.1">PMV100ENEA</text>
<text x="106.7" y="42.1">seperate</text>
<text x="116" y="42.1">voltage</text>
<text x="118.3" y="46.2">was</text>
<text x="119.5" y="44.1">from</text>
<text x="123" y="46.2">obsoleted</text>
<text x="124.1" y="42.1">level.</text>
<text x="83.8" y="48.2">JLCPCB</text>
<text x="83.8" y="50.3">have</text>
<text x="83.8" y="52.3">DMN100</text>
<text x="89.3" y="50.3">stock</text>
<text x="92.1" y="48.2">type.</text>
<text x="92.7" y="52.3">and</text>
<text x="95.5" y="50.3">or</text>
<text x="97.3" y="52.3">PESD__ is</text>
<text x="97.8" y="48.2">JLCPCB</text>
<text x="98.6" y="50.3">option</text>
<text x="105.7" y="50.3">for</text>
<text x="106" y="48.2">Assembly</text>
<text x="108.1" y="52.3">alternation</text>
<text x="109.6" y="50.3">PMV100.</text>
<text x="115.9" y="48.2">service</text>
<text x="119.6" y="52.3">for</text>
<text x="123.4" y="52.3">this</text>
<text x="123.7" y="48.2">don't</text>
<text x="19" y="54.4">PCB</text>
<text x="24" y="54.4">Open</text>
<text x="29.9" y="54.4">Drain</text>
<text x="36" y="54.4">1</text>
<text x="83.8" y="54.4">assembly</text>
<text x="83.8" y="58.1">2020-07-20</text>
<text x="93.8" y="54.4">system.</text>
<text x="97.8" y="58.1">:</text>
<text x="99.6" y="58.1">DMN100</text>
<text x="108.4" y="58.1">or</text>
<text x="111.5" y="58.1">PMV100</text>
<text x="120.2" y="58.1">NMOS</text>
<text x="127.8" y="58.1">reduce</text>
<text x="83.8" y="60.2">to</text>
<text x="83.8" y="62.2">Recommend</text>
<text x="83.8" y="64.2">Alternative</text>
<text x="86.9" y="60.2">dual</text>
<text x="92.1" y="60.2">channel</text>
<text x="95" y="64.2">is</text>
<text x="96.4" y="62.2">is</text>
<text x="97.8" y="64.2">DMN2004DWK</text>
<text x="99.2" y="62.2">DMN3190LDW</text>
<text x="100.8" y="60.2">NMOS.</text>
<text x="113" y="62.2">and</text>
<text x="212.5" y="65">Custom</text>
<text x="83.8" y="71.6">2023-05-18</text>
<text x="83.8" y="66.3">Requirements</text>
<text x="83.8" y="68.3">Gate,D-S</text>
<text x="93.9" y="68.3">Protection.</text>
<text x="97.8" y="71.6">:</text>
<text x="97.8" y="66.3">:</text>
<text x="99.6" y="66.3">high</text>
<text x="104.8" y="66.3">desity,</text>
<text x="112.1" y="66.3">high</text>
<text x="117.4" y="66.3">current</text>
<text x="127.1" y="66.3">Volt</text>
<text x="131.9" y="66.3">accept.</text>
<text x="190.6" y="70.9">PCB</text>
<text x="195.6" y="70.9">Sig</text>
<text x="199.7" y="70.9">Invert</text>
<text x="206.2" y="70.9">1</text>
<text x="212.4" y="67.1">Pin</text>
<text x="212.5" y="70.7">Custom</text>
<text x="83.8" y="73.6">Dual-N</text>
<text x="83.8" y="75.7">Dual-P</text>
<text x="83.8" y="77.7">N+P</text>
<text x="89.2" y="77.7">CH :</text>
<text x="92.1" y="75.7">:</text>
<text x="92.1" y="73.6">:</text>
<text x="93.8" y="75.7">DMP2004VK,</text>
<text x="93.9" y="73.6">AO7800,</text>
<text x="94.7" y="77.7">DMG1016V,</text>
<text x="102.9" y="73.6">Used</text>
<text x="106.4" y="77.7">N/P</text>
<text x="106.8" y="75.7">Used</text>
<text x="108.7" y="73.6">for</text>
<text x="111.5" y="77.7">role</text>
<text x="112.5" y="73.6">open-drain</text>
<text x="112.6" y="75.7">for</text>
<text x="116.4" y="77.7">both</text>
<text x="116.4" y="75.7">inverse</text>
<text x="124.3" y="75.7">voltage</text>
<text x="124.7" y="73.6">output</text>
<text x="132.4" y="75.7">input</text>
<text x="138.3" y="75.7">protect.</text>
<text x="212.4" y="72.8">Pin</text>
<text x="19" y="82.3">PCB</text>
<text x="24" y="82.3">Open</text>
<text x="29.9" y="82.3">Drain</text>
<text x="36" y="82.3">2</text>
<text x="83.8" y="79.8">Add</text>
<text x="88.4" y="79.8">B330</text>
<text x="94.4" y="79.8">to</text>
<text x="97.5" y="79.8">inhibit</text>
<text x="104.7" y="79.8">reverse</text>
<text x="112.7" y="79.8">power</text>
<text x="119.3" y="79.8">output.</text>
<text x="19" y="110.2">PCB</text>
<text x="24" y="110.2">Open</text>
<text x="29.9" y="110.2">Drain</text>
<text x="36" y="110.2">3</text>
<text x="149.9" y="114.4">Vend</text>
<text x="149.9" y="116.5">But</text>
<text x="149.9" y="118.5">Thus</text>
<text x="154.2" y="116.5">host</text>
<text x="155.5" y="114.4">side</text>
<text x="159.4" y="116.5">and</text>
<text x="160.5" y="114.4">has</text>
<text x="164" y="116.5">counterside</text>
<text x="176.2" y="116.5">host</text>
<text x="181.4" y="116.5">has</text>
<text x="185.9" y="116.5">res</text>
<text x="19" y="138.2">PCB</text>
<text x="24" y="138.2">Open</text>
<text x="29.9" y="138.2">Drain</text>
<text x="36" y="138.2">4</text>
<text x="76.2" y="138.2">PCB</text>
<text x="81.2" y="138.2">Open</text>
<text x="87" y="138.2">Drain</text>
<text x="93.2" y="138.2">6</text>
<text x="19" y="166.1">PCB</text>
<text x="24" y="166.1">Open</text>
<text x="29.9" y="166.1">Drain</text>
<text x="36" y="166.1">5</text>
<text x="76.2" y="166.1">PCB</text>
<text x="81.2" y="166.1">Open</text>
<text x="87" y="166.1">Drain</text>
<text x="93.2" y="166.1">7</text>
</g>
<g font-size="1.8" fill="#006464">
<text x="236.2" y="21.2">J4</text>
<text x="236.2" y="23.7">53014-1010</text>
<text x="163.7" y="25.6">+5V</text>
<text x="32.3" y="33.9">R11</text>
<text x="50.8" y="35.3">Q1A</text>
<text x="149.7" y="35.8">GND</text>
<text x="169.6" y="34.6">Q5A</text>
<text x="32.5" y="39.3">51k</text>
<text x="50.8" y="37.8">AO7800</text>
<text x="169.6" y="37.2">BSS84DW-7-F</text>
<text x="225.3" y="40.2">GND</text>
<text x="248" y="41.1">+12V</text>
<text x="45.1" y="47.2">GND</text>
<text x="168.3" y="44.7">51k</text>
<text x="168.3" y="42.8">R19</text>
<text x="180.9" y="45.3">74HC4050PW</text>
<text x="185.4" y="43">U6E</text>
<text x="212.4" y="46.2">+12V</text>
<text x="223.4" y="44">D8</text>
<text x="248.2" y="46.6">GND</text>
<text x="168.9" y="48.5">R21</text>
<text x="169" y="53.9">51k</text>
<text x="222.2" y="49.1">B330</text>
<text x="227.8" y="50.4">GND</text>
<text x="248" y="53.3">Push_In_2.54mm_Terminal_141V-8P</text>
<text x="178.4" y="54.8">C23</text>
<text x="178.4" y="57.4">10nF</text>
<text x="236.2" y="54.2">J5</text>
<text x="236.2" y="56.7">53014-1010</text>
<text x="264.2" y="55.7">J6</text>
<text x="32.3" y="61.8">R12</text>
<text x="50.8" y="65.8">AO7800</text>
<text x="50.8" y="63.2">Q1B</text>
<text x="174" y="64.3">GND</text>
<text x="32.5" y="67.3">51k</text>
<text x="163.7" y="70.1">+5V</text>
<text x="45.1" y="75.1">GND</text>
<text x="223.4" y="77.1">D9</text>
<text x="225.3" y="73.3">GND</text>
<text x="149.7" y="80.2">GND</text>
<text x="169.6" y="81.6">BSS84DW-7-F</text>
<text x="169.6" y="79.1">Q5B</text>
<text x="212.4" y="79.2">+12V</text>
<text x="222.2" y="82.1">B330</text>
<text x="227.8" y="83.4">GND</text>
<text x="32.3" y="89.8">R13</text>
<text x="168.3" y="89.1">51k</text>
<text x="168.3" y="87.2">R20</text>
<text x="180.9" y="89.7">74HC4050PW</text>
<text x="185.4" y="87.4">U6F</text>
<text x="32.5" y="95.2">51k</text>
<text x="50.8" y="93.7">AO7800</text>
<text x="50.8" y="91.2">Q2A</text>
<text x="168.9" y="92.9">R22</text>
<text x="169" y="98.4">51k</text>
<text x="178.4" y="99.3">C24</text>
<text x="178.4" y="101.8">10nF</text>
<text x="45.1" y="103">GND</text>
<text x="174" y="108.8">GND</text>
<text x="32.3" y="117.7">R14</text>
<text x="50.8" y="119.1">Q2B</text>
<text x="32.5" y="123.1">51k</text>
<text x="50.8" y="121.6">AO7800</text>
<text x="45.1" y="131">GND</text>
<text x="32.3" y="145.6">R15</text>
<text x="50.8" y="149.6">AO7800</text>
<text x="50.8" y="147">Q3A</text>
<text x="89.5" y="145.6">R18</text>
<text x="108" y="149.6">AO7800</text>
<text x="108" y="147">Q4A</text>
<text x="32.5" y="151.1">51k</text>
<text x="89.6" y="151.1">51k</text>
<text x="45.1" y="158.9">GND</text>
<text x="102.2" y="158.9">GND</text>
<text x="32.3" y="173.6">R16</text>
<text x="89.5" y="173.6">R17</text>
<text x="32.5" y="179">51k</text>
<text x="50.8" y="177.5">AO7800</text>
<text x="50.8" y="175">Q3B</text>
<text x="89.6" y="179">51k</text>
<text x="108" y="177.5">AO7800</text>
<text x="108" y="175">Q4B</text>
<text x="45.1" y="186.9">GND</text>
<text x="102.2" y="186.9">GND</text>
</g>
<g font-size="1.8" fill="#0f0f0f">
<text x="51.7" y="27.4">FE_VIRT0_BSY</text>
<text x="221" y="26.1">FE_VIRT1_BSY</text>
<text x="221" y="28.7">FE_VIRT1_VND</text>
<text x="246.4" y="27.4">FE_VIRT1_STR 1A</text>
<text x="246.4" y="29.9">FE_VIRT0_STR 2A</text>
<text x="19" y="35">VIRT0_BSY</text>
<text x="221" y="33.8">FE_VIRT1_STR</text>
<text x="221" y="31.2">FE_VIRT1_JAM</text>
<text x="246.4" y="35">FE_VIRT0_VND 4A</text>
<text x="246.4" y="32.5">FE_VIRT1_VND 3A</text>
<text x="221" y="36.3">FE_VIRT1_INH</text>
<text x="246.4" y="37.6">FE_VIRT0_INH 5A</text>
<text x="228" y="45.2">V1_12V</text>
<text x="150.5" y="49.6">FE_VIRT0_INH</text>
<text x="198.1" y="49.6">VIRT0_INH</text>
<text x="51.6" y="55.3">FE_VIRT0_VND</text>
<text x="221" y="59.2">FE_VIRT0_BSY</text>
<text x="19" y="63">VIRT0_VND</text>
<text x="221" y="64.2">FE_VIRT0_JAM</text>
<text x="221" y="61.7">FE_VIRT0_VND</text>
<text x="221" y="66.8">FE_VIRT0_STR</text>
<text x="221" y="69.3">FE_VIRT0_INH</text>
<text x="51.7" y="83.3">FE_VIRT0_JAM</text>
<text x="228" y="78.2">V0_12V</text>
<text x="19" y="90.9">VIRT0_JAM</text>
<text x="150.5" y="94.1">FE_VIRT1_INH</text>
<text x="198.1" y="94.1">VIRT1_INH</text>
<text x="51.8" y="111.2">FE_VIRT0_STR</text>
<text x="19" y="118.8">VIRT0_STR</text>
<text x="251.5" y="120.1">VIRT0_BSY</text>
<text x="251.5" y="122.7">VIRT0_VND</text>
<text x="251.5" y="125.2">VIRT0_JAM</text>
<text x="251.5" y="131.5">VIRT1_BSY</text>
<text x="251.5" y="127.7">VIRT0_STR</text>
<text x="251.5" y="136.6">VIRT1_JAM</text>
<text x="251.5" y="134.1">VIRT1_VND</text>
<text x="51.7" y="139.2">FE_VIRT1_JAM</text>
<text x="108.8" y="139.2">FE_VIRT1_BSY</text>
<text x="251.5" y="139.2">VIRT1_STR</text>
<text x="19" y="146.8">VIRT1_JAM</text>
<text x="76.2" y="146.8">VIRT1_BSY</text>
<text x="251.5" y="146.8">VIRT0_INH</text>
<text x="251.5" y="149.3">VIRT1_INH</text>
<text x="51.8" y="167.1">FE_VIRT1_STR</text>
<text x="108.7" y="167.1">FE_VIRT1_VND</text>
<text x="19" y="174.7">VIRT1_STR</text>
<text x="76.2" y="174.7">VIRT1_VND</text>
</g>
<g font-size="1.8" fill="#a90000">
<text x="237.4" y="26.4">1</text>
<text x="237.4" y="29">2</text>
<text x="259.7" y="27.7">1A</text>
<text x="268.5" y="27.7">1B</text>
<text x="39.9" y="35.3">2</text>
<text x="46.7" y="31.2" transform="rotate(-90 46.7 31.2)">6</text>
<text x="158.7" y="34.7">2</text>
<text x="165.5" y="30.6" transform="rotate(-90 165.5 30.6)">6</text>
<text x="237.4" y="31.5">3</text>
<text x="237.4" y="34">4</text>
<text x="259.7" y="30.2">2A</text>
<text x="259.7" y="32.8">3A</text>
<text x="259.7" y="35.3">4A</text>
<text x="268.5" y="30.2">2B</text>
<text x="268.5" y="32.8">3B</text>
<text x="268.5" y="35.3">4B</text>
<text x="46.7" y="40.1" transform="rotate(-90 46.7 40.1)">1</text>
<text x="165.5" y="39.4" transform="rotate(-90 165.5 39.4)">1</text>
<text x="237.4" y="36.6">5</text>
<text x="237.4" y="39.1">6</text>
<text x="237.4" y="41.7">7</text>
<text x="259.7" y="40.4">6A</text>
<text x="259.7" y="37.8">5A</text>
<text x="268.5" y="37.8">5B</text>
<text x="268.5" y="40.4">6B</text>
<text x="237.4" y="44.2">8</text>
<text x="237.4" y="46.7">9</text>
<text x="259.7" y="42.9">7A</text>
<text x="259.7" y="45.5">8A</text>
<text x="268.5" y="42.9">7B</text>
<text x="268.5" y="45.5">8B</text>
<text x="180.3" y="49.9">11</text>
<text x="191.7" y="49.9">12</text>
<text x="236.8" y="49.3">10</text>
<text x="46.7" y="59.1" transform="rotate(-90 46.7 59.1)">3</text>
<text x="237.4" y="59.4">1</text>
<text x="39.9" y="63.2">5</text>
<text x="237.4" y="62">2</text>
<text x="237.4" y="64.5">3</text>
<text x="46.7" y="68" transform="rotate(-90 46.7 68)">4</text>
<text x="237.4" y="67.1">4</text>
<text x="237.4" y="69.6">5</text>
<text x="165.5" y="75" transform="rotate(-90 165.5 75)">3</text>
<text x="237.4" y="72.1">6</text>
<text x="237.4" y="74.7">7</text>
<text x="237.4" y="77.2">8</text>
<text x="158.7" y="79.1">5</text>
<text x="165.5" y="83.9" transform="rotate(-90 165.5 83.9)">4</text>
<text x="236.8" y="82.3">10</text>
<text x="237.4" y="79.8">9</text>
<text x="46.7" y="87.1" transform="rotate(-90 46.7 87.1)">6</text>
<text x="39.9" y="91.2">2</text>
<text x="46.7" y="96" transform="rotate(-90 46.7 96)">1</text>
<text x="180.3" y="94.4">14</text>
<text x="191.7" y="94.4">15</text>
<text x="39.9" y="119.1">5</text>
<text x="46.7" y="115" transform="rotate(-90 46.7 115)">3</text>
<text x="46.7" y="123.9" transform="rotate(-90 46.7 123.9)">4</text>
<text x="46.7" y="142.9" transform="rotate(-90 46.7 142.9)">6</text>
<text x="103.9" y="142.9" transform="rotate(-90 103.9 142.9)">6</text>
<text x="39.9" y="147.1">2</text>
<text x="97.1" y="147.1">2</text>
<text x="46.7" y="151.8" transform="rotate(-90 46.7 151.8)">1</text>
<text x="103.9" y="151.8" transform="rotate(-90 103.9 151.8)">1</text>
<text x="46.7" y="170.9" transform="rotate(-90 46.7 170.9)">3</text>
<text x="103.9" y="170.9" transform="rotate(-90 103.9 170.9)">3</text>
<text x="39.9" y="175">5</text>
<text x="46.7" y="179.8" transform="rotate(-90 46.7 179.8)">4</text>
<text x="97.1" y="175">5</text>
<text x="103.9" y="179.8" transform="rotate(-90 103.9 179.8)">4</text>
</g>
<text font-size="1.8" fill="#840084" x="256.7" y="51">DB141R-2.54-8P</text>
<g font-size="1.8" fill="#725600">
<text x="268.4" y="121.5">VIRT0_BSY</text>
<text x="268.4" y="124.1">VIRT0_VND</text>
<text x="268.4" y="126.6">VIRT0_JAM</text>
<text x="268.4" y="129.1">VIRT0_STR</text>
<text x="268.4" y="132.9">VIRT1_BSY</text>
<text x="268.4" y="135.5">VIRT1_VND</text>
<text x="268.4" y="138">VIRT1_JAM</text>
<text x="268.4" y="140.6">VIRT1_STR</text>
<text x="268.4" y="148.2">VIRT0_INH</text>
<text x="268.4" y="150.7">VIRT1_INH</text>
</g>
<g font-size=".4" fill="#0f0f0f">
<text x="174.6" y="50.1">4050_VIRT0_INH</text>
<text x="174.6" y="94.5">4050_VIRT1_INH</text>
</g>
</svg>
